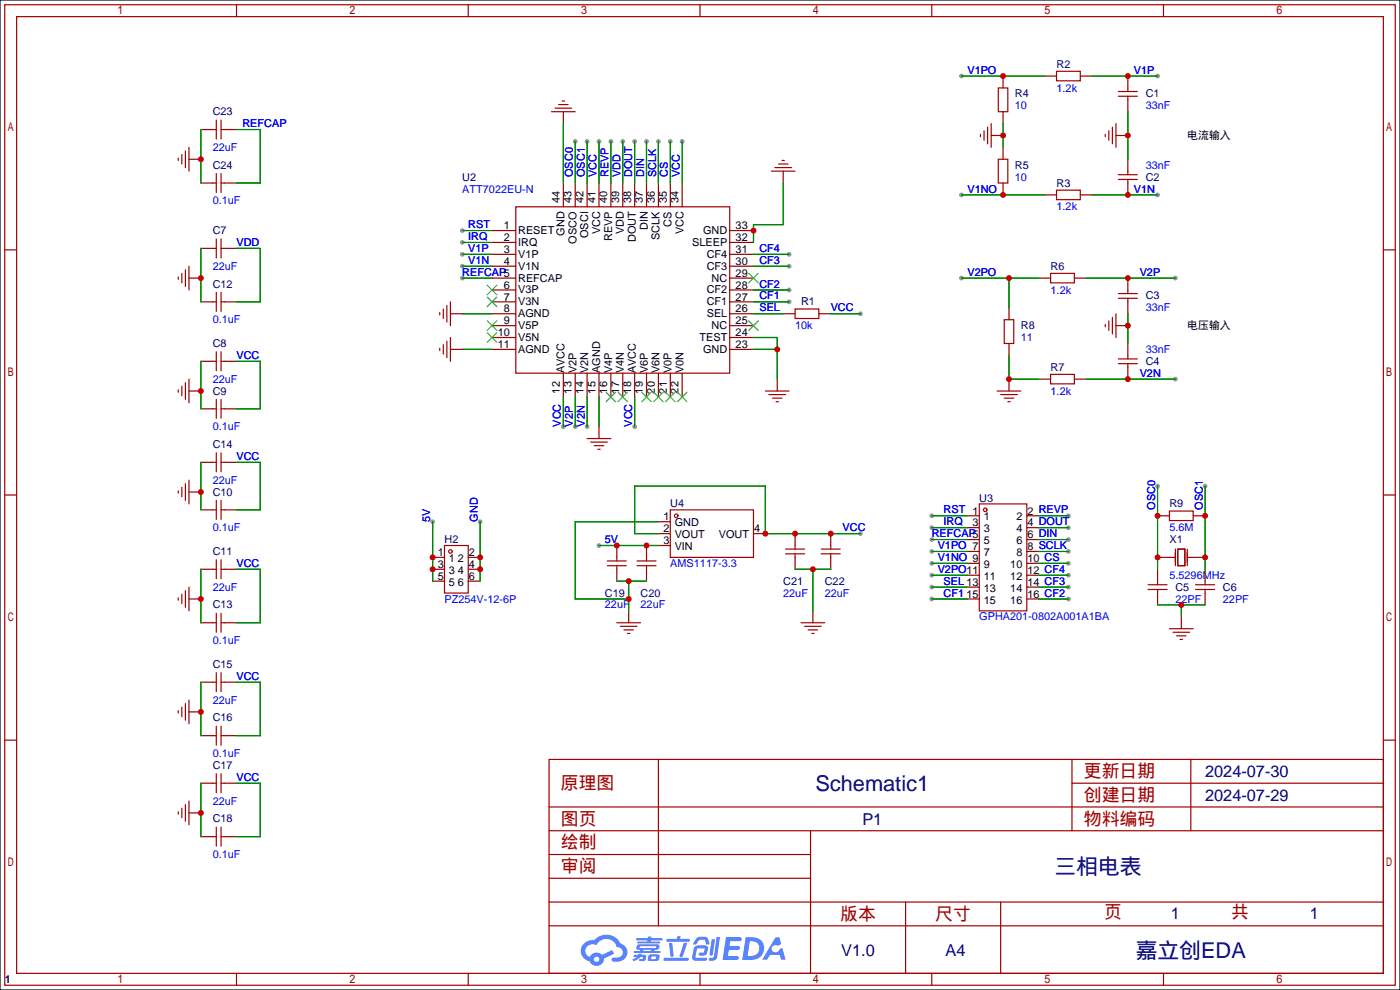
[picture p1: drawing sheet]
<svg xmlns="http://www.w3.org/2000/svg" width="299mm" height="212mm" viewBox="0 0 299 212" stroke-linecap="round" stroke-linejoin="round" font-family="sans-serif">
<path d="M0 0h299.2v211.6h-299.2z" fill="#fff" stroke="#000" stroke-width=".25"/>
<g fill="#999">
<circle cx="98.8" cy="49.3" r=".51"/>
<circle cx="98.8" cy="51.8" r=".51"/>
<circle cx="98.8" cy="54.4" r=".51"/>
<circle cx="98.8" cy="56.9" r=".51"/>
<circle cx="98.8" cy="59.4" r=".51"/>
<circle cx="120.4" cy="91.2" r=".51"/>
<circle cx="135.6" cy="91.2" r=".51"/>
<circle cx="183.9" cy="67.1" r=".51"/>
<circle cx="168.7" cy="64.5" r=".51"/>
<circle cx="168.7" cy="62" r=".51"/>
<circle cx="168.7" cy="56.9" r=".51"/>
<circle cx="168.7" cy="54.4" r=".51"/>
<circle cx="122.9" cy="30.2" r=".51"/>
<circle cx="125.5" cy="30.2" r=".51"/>
<circle cx="128" cy="30.2" r=".51"/>
<circle cx="130.6" cy="30.2" r=".51"/>
<circle cx="133.1" cy="30.2" r=".51"/>
<circle cx="135.6" cy="30.2" r=".51"/>
<circle cx="138.2" cy="30.2" r=".51"/>
<circle cx="140.7" cy="30.2" r=".51"/>
<circle cx="143.3" cy="30.2" r=".51"/>
<circle cx="145.8" cy="30.2" r=".51"/>
<circle cx="122.9" cy="91.2" r=".51"/>
<circle cx="125.5" cy="91.2" r=".51"/>
<circle cx="205.5" cy="16.3" r=".51"/>
<circle cx="247.4" cy="16.3" r=".51"/>
<circle cx="205.5" cy="41.7" r=".51"/>
<circle cx="247.4" cy="41.7" r=".51"/>
<circle cx="251.2" cy="59.4" r=".51"/>
<circle cx="205.5" cy="59.4" r=".51"/>
<circle cx="251.2" cy="81" r=".51"/>
<circle cx="247.4" cy="103.9" r=".51"/>
<circle cx="257.6" cy="103.9" r=".51"/>
<circle cx="199.1" cy="110.2" r=".51"/>
<circle cx="199.1" cy="112.8" r=".51"/>
<circle cx="199.1" cy="115.3" r=".51"/>
<circle cx="199.1" cy="117.9" r=".51"/>
<circle cx="199.1" cy="120.4" r=".51"/>
<circle cx="199.1" cy="122.9" r=".51"/>
<circle cx="199.1" cy="125.5" r=".51"/>
<circle cx="199.1" cy="128" r=".51"/>
<circle cx="228.3" cy="110.2" r=".51"/>
<circle cx="228.3" cy="112.8" r=".51"/>
<circle cx="228.3" cy="115.3" r=".51"/>
<circle cx="228.3" cy="117.9" r=".51"/>
<circle cx="228.3" cy="120.4" r=".51"/>
<circle cx="228.3" cy="122.9" r=".51"/>
<circle cx="228.3" cy="125.5" r=".51"/>
<circle cx="228.3" cy="128" r=".51"/>
<circle cx="102.6" cy="111.5" r=".51"/>
<circle cx="92.5" cy="111.5" r=".51"/>
<circle cx="128" cy="116.6" r=".51"/>
<circle cx="183.9" cy="114" r=".51"/>
</g>
<g fill="none" stroke="#a10000" stroke-width=".25">
<path d="M1 1h297.2v209.6h-297.2zM3.6 3.6h292.1v204.4h-292.1zM50.5 1v2.6M100.1 1v2.6M149.6 1v2.6M199.1 1v2.6M248.7 1v2.6M1 53.4h2.6M295.7 53.4h2.5M1 105.8h2.6M295.7 105.8h2.5M1 158.2h2.6"/>
<path d="M295.7 158.2h2.5M117.3 162.3h178.4v45.7h-178.4zM117.3 177.5h178.4M117.3 172.5h178.4M140.7 162.3v35.6M173.2 177.5v30.5M229.1 162.3v15.2M229.1 167.4h66.6M254.5 162.3v15.2M117.3 182.6h55.9M117.3 197.9h178.4M117.3 192.8h178.4"/>
<path d="M117.3 187.7h55.9M193.5 192.8v15.2M213.9 192.8v15.2M50.5 208v2.6M100.1 208v2.6M149.6 208v2.6M199.1 208v2.6M248.7 208v2.6"/>
</g>
<g fill="#5487ff">
<path d="M155.2 200.3h2.6a.48 .48 0 0 1 .7 .4 .48 .48 0 0 1-.6 .4h-1.8l-.2 1.1h1.9a.43 .43 0 0 1 .4 .4 .43 .43 0 0 1-.5 .4h-1.9l-.2 1.3h1.7a.45 .45 0 0 1 .5 .2 .45 .45 0 0 1-.1 .6h-3.3z"/>
<path d="M165.7 200.3h.9l.4 1.5-.8 .3a.84 .84 0 0 0-1.2 .3 .84 .84 0 0 0 .4 1.1 .84 .84 0 0 0 1.1-.4l.1-.2 .6-.3 .7 2.5h-1l-.2-1h-2.1l-.6 1h-1.1z"/>
<path d="M152.1 200.8h.7l-.5 3.1a.36 .36 0 0 1-.3 .3 .36 .36 0 0 1-.4-.3z"/>
<path d="M153.2 200.2h.7l-.6 4.3a1.13 1.13 0 0 1-1.8 .6l.2-.4h.7l.2-.2z"/>
<path d="M148.9 200.6l.6-.4h1a.77 .77 0 0 1 .9 .5l.3 1-.2 .2h-.5l-.3-.9-.2-.2-1 .1-.7 1-.6-.1-.1-.2z"/>
<path d="M148.4 202.4l.6-.3h1.7a.81 .81 0 0 1 .7 .5 .81 .81 0 0 1-.2 .8 .81 .81 0 0 1-.9 .8h-.7a.32 .32 0 0 1-.3-.3 .32 .32 0 0 1 .4-.3h.7l.2-.9-1.6 .1-.4 1.8 2.2 .1a.32 .32 0 0 1 .3 .4 .32 .32 0 0 1-.4 .2h-2.2l-.5-.3-.1-.5z"/>
<path d="M141.9 204.7h5a.33 .33 0 0 1 .3 .3 .33 .33 0 0 1-.3 .3h-4.9l-.2-.1z"/>
<path d="M146.1 201.5h.8l-.7 2a.98 .98 0 0 1-.7 1.1l-.3-.3z"/>
<path d="M143 201.6h.7l.3 2.5a.34 .34 0 0 1-.3 .4 .34 .34 0 0 1-.4-.3z"/>
<path d="M142.5 200.7h2.1l.3-.6h.6l-.1 .6h1.7a.32 .32 0 0 1 .4 .3 .32 .32 0 0 1-.4 .3h-4.5l-.2-.2z"/>
<path d="M135.5 204.1h.9l.1-.3h.6v.3h.8a.82 .82 0 0 1-.5 1.3h-.8v-.4l.7-.1 .1-.3a.68 .68 0 0 0-1 .4l-1.1 .4-.1-.4 .9-.5h-.7z"/>
<path d="M136 200.5h2.4l.1-.3h.7v.3h2.2l.2 .3-.2 .2h-2.3v.2h1.8l.2 .3-.2 .1h-4.5l-.1-.4h2l.1-.2h-2.3l-.1-.2z"/>
<path d="M159.4 200.3l-.8 4.9h1.7a2.5 2.5 0 0 0 3-2.5 2.5 2.5 0 0 0-3.1-2.4zM160.3 201.1a1.61 1.61 0 0 1 2 1.5 1.61 1.61 0 0 1-1.8 1.7h-.7z"/>
<path d="M136.2 202a.55 .55 0 0 0-.2 .8 .55 .55 0 0 0 .7 .2l.1 .3h-1.3v.3l5.4 .1 .3-.2-.2-.2h-1.2l.2-.3a.7 .7 0 0 0 .8-.3 .7 .7 0 0 0 0-.8l-4.2-.1zM136.8 202.3l3.3-.1 .1 .1-.2 .3h-3.2zM137.5 203h1.7l-.2 .3h-1.4z"/>
<path d="M138.6 204.2a1.05 1.05 0 0 0 0 1.2 2.91 2.91 0 0 0 2.2-.2 .98 .98 0 0 0 0-1.2h-1.6zM139.2 204.5l.9-.1 .1 .4-.2 .2-.8-.1z"/>
<path d="M124.9 201.6a2.23 2.23 0 0 0-.7 2.3 2.23 2.23 0 0 0 1.8 1.6 1.58 1.58 0 0 0 1.8 .9 1.58 1.58 0 0 0 1.3-1.5l2.2-1.1-.5-.7-2.1 1a1.65 1.65 0 0 0-2.7 .4 1.45 1.45 0 0 1-.8-1.9 1.45 1.45 0 0 1 2-.7l.3 .1a2.3 2.3 0 0 1 2.3-1.3 2.3 2.3 0 0 1 2 1.7 1.12 1.12 0 0 1 1.3 1 1.12 1.12 0 0 1-1.1 1.2h-.7a.45 .45 0 0 0-.6 .4 .45 .45 0 0 0 .5 .5 2.21 2.21 0 0 0 2.2-.5 2.21 2.21 0 0 0 .5-2.3 2.13 2.13 0 0 0-1.3-1.1 3.3 3.3 0 0 0-5.6-.7l-1.1 .1zM127 205a.57 .57 0 0 1 1.1 0 .57 .57 0 0 1-1.1 0z"/>
</g>
<g fill="none" stroke="#008700" stroke-width=".25">
<path d="M205.5 16.3h17.8M233.4 16.3h14M42.9 27.7v11.4M50.5 27.7h5.1v11.4h-5.1M120.4 26.4v12.7M122.9 30.2v8.9M125.5 30.2v8.9M128 30.2v8.9M130.6 30.2v8.9M133.1 30.2v8.9M135.6 30.2v8.9M138.2 30.2v8.9"/>
<path d="M140.7 30.2v8.9M143.3 30.2v8.9M145.8 30.2v8.9M167.4 39.1v8.9h-6.4v3.8M214.4 26.4v5.1M241 23.9v10.1M42.9 53.1v11.4M50.5 53.1h5.1v11.4h-5.1M98.8 49.3h6.4M98.8 51.8h6.4M98.8 54.4h6.4M98.8 56.9h6.4"/>
<path d="M98.8 59.4h6.4M161 54.4h7.7M161 56.9h7.7M205.5 59.4h16.5M205.5 41.7h17.8M215.6 59.4v6.4M232.2 59.4h19M233.4 41.7h14M42.9 77.2v10.2M50.5 77.2h5.1v10.2h-5.1M98.8 67.1h6.4M98.8 74.7h6.4"/>
<path d="M161 67.1h6.4M161 74.7h5.1M161 72.1h5.1v8.9M161 64.5h7.7M161 62h7.7M177.5 67.1h6.4M215.6 75.9v5.1h6.4M241 67.1v6.3M42.9 98.8v10.2M50.5 98.8h5.1v10.2h-5.1M120.4 84.8v6.4M122.9 84.8v6.4"/>
<path d="M125.5 84.8v6.4M128 84.8v6.4M135.6 84.8v6.4M232.2 81h19M92.5 111.5v12.7M102.6 111.5v12.7M128 116.6h12.7M140.7 114h-5.1v-10.1h28v10.1h20.3M140.7 111.5h-17.8v16.5h11.5M199.1 110.2h7.7M199.1 112.8h7.7M199.1 115.3h7.7"/>
<path d="M199.1 117.9h7.7M222 110.2h6.3M222 112.8h6.3M222 115.3h6.3M222 117.9h6.3M247.4 103.9v17.8M257.6 103.9v17.8M42.9 121.7v11.4M50.5 121.7h5.1v11.4h-5.1M131.8 124.2h6.4M134.4 124.2v6.4M169.9 121.7h7.6"/>
<path d="M173.7 121.7v8.9M199.1 120.4h7.7M199.1 122.9h7.7M199.1 125.5h7.7M199.1 128h7.7M222 120.4h6.3M222 122.9h6.3M222 125.5h6.3M222 128h6.3M247.4 129.3h10.2M252.5 129.3v2.5M42.9 145.8v11.4"/>
<path d="M50.5 145.8h5.1v11.4h-5.1M42.9 167.4v11.4M50.5 167.4h5.1v11.4h-5.1"/>
</g>
<g fill="none" stroke="#870000" stroke-width=".25">
<path d="M214.4 16.3v2.5M223.3 16.3h2.5M230.9 16.3h2.5M241 16.3v2.5M40.4 34h2.5M42.9 27.7h2.6M42.9 39.1h2.6M48 27.7h2.5M48 39.1h2.5M120.4 23.9v2.5M120.4 39.1v5.1M122.9 39.1v5.1"/>
<path d="M125.5 39.1v5.1M128 39.1v5.1M130.6 39.1v5.1M133.1 39.1v5.1M135.6 39.1v5.1M138.2 39.1v5.1M140.7 39.1v5.1M143.3 39.1v5.1M145.8 39.1v5.1M167.4 36.6v2.5M211.8 29h2.6M214.4 23.9v2.5"/>
<path d="M214.4 31.5v2.5M214.4 39.1v2.6M238.5 29h2.5M241 21.3v2.6M241 34v2.6M241 39.1v2.6M40.4 59.4h2.5M42.9 53.1h2.6M48 53.1h2.5M105.2 49.3h5M105.2 51.8h5M105.2 54.4h5"/>
<path d="M105.2 56.9h5M105.2 59.4h5M156 49.3h5M156 51.8h5M156 54.4h5M156 56.9h5M156 59.4h5M222 59.4h2.5M223.3 41.7h2.5M229.6 59.4h2.6M230.9 41.7h2.5M241 59.4v2.6"/>
<path d="M42.9 64.5h2.6M42.9 77.2h2.6M48 64.5h2.5M48 77.2h2.5M96.3 67.1h2.5M96.3 74.7h2.5M105.2 67.1h5M105.2 74.7h5M105.2 62h5M105.2 64.5h5M105.2 69.6h5M105.2 72.1h5"/>
<path d="M120.4 79.8v5M122.9 79.8v5M125.5 79.8v5M128 79.8v5M130.6 79.8v5M133.1 79.8v5M135.6 79.8v5M138.2 79.8v5M140.7 79.8v5M143.3 79.8v5M145.8 79.8v5M156 67.1h5"/>
<path d="M156 74.7h5M156 62h5M156 64.5h5M156 69.6h5M156 72.1h5M167.4 67.1h2.5M175 67.1h2.5M215.6 65.8v2.5M215.6 73.4v2.5M238.5 69.6h2.5M241 64.5v2.6M241 73.4v2.5"/>
<path d="M241 78.5v2.5M40.4 83.6h2.5M42.9 87.4h2.6M42.9 98.8h2.6M48 87.4h2.5M48 98.8h2.5M128 91.2v2.5M166.1 81v2.6M215.6 81v2.6M222 81h2.5M229.6 81h2.6M40.4 105.2h2.5"/>
<path d="M42.9 109h2.6M48 109h2.5M92.5 119.1h2.5M100.1 119.1h2.5M131.8 116.6v2.5M138.2 116.6v2.5M140.7 111.5h2.6M140.7 114h2.6M140.7 116.6h2.6M161 114h2.6M169.9 114v2.6M169.9 119.1v2.6"/>
<path d="M177.5 114v2.6M177.5 119.1v2.6M206.8 110.2h2.5M206.8 112.8h2.5M206.8 115.3h2.5M206.8 117.9h2.5M219.5 110.2h2.5M219.5 112.8h2.5M219.5 115.3h2.5M219.5 117.9h2.5M247.4 119.1h2.5M247.4 110.2h2.5"/>
<path d="M255 119.1h2.6M255 110.2h2.6M40.4 128h2.5M42.9 121.7h2.6M42.9 133.1h2.6M48 121.7h2.5M48 133.1h2.5M92.5 121.7h2.5M92.5 124.2h2.5M100.1 121.7h2.5M100.1 124.2h2.5M131.8 121.7v2.5"/>
<path d="M134.4 130.6v2.5M138.2 121.7v2.5M173.7 130.6v2.5M206.8 128h2.5M206.8 125.5h2.5M206.8 122.9h2.5M206.8 120.4h2.5M219.5 128h2.5M219.5 125.5h2.5M219.5 122.9h2.5M219.5 120.4h2.5M247.4 121.7v2.5"/>
<path d="M247.4 126.7v2.6M252.5 131.8v2.6M257.6 121.7v2.5M257.6 126.7v2.6M40.4 152.1h2.5M42.9 145.8h2.6M42.9 157.2h2.6M48 145.8h2.5M48 157.2h2.5M40.4 173.7h2.5M42.9 167.4h2.6M42.9 178.8h2.6"/>
<path d="M48 167.4h2.5M48 178.8h2.5"/>
</g>
<g fill="none" stroke="#a10000" stroke-width=".25">
<path d="M213.4 18.8h2v5.1h-2zM225.8 15.2h5.1v2.1h-5.1zM239 19.6h4.1M241 18.8v.8M38.1 33.8v.5M38.9 33v2.1M39.6 32.3v3.5M40.4 31.5v5.1M45.5 27.7h.7M45.5 39.1h.7M46.2 25.7v4M46.2 37.1v4"/>
<path d="M47.2 25.7v4M47.2 37.1v4M47.2 27.7h.8M47.2 39.1h.8M117.9 23.9h5M118.6 23.1h3.6M119.4 22.4h2M120.1 21.6h.5M164.8 36.6h5.1M165.6 35.8h3.6M166.4 35.1h2M167.1 34.3h.5"/>
<path d="M209.5 28.7v.5M210.3 27.9v2.1M211.1 27.2v3.5M211.8 26.4v5.1M213.4 34h2v5.1h-2zM236.2 28.7v.5M237 27.9v2.1M237.7 27.2v3.5M238.5 26.4v5.1M239 20.6h4.1M239 38.4h4.1M239 37.3h4.1"/>
<path d="M241 20.6v.7M241 36.6v.7M241 38.4v.7M38.1 59.2v.5M38.9 58.4v2.1M39.6 57.7v3.5M40.4 56.9v5.1M45.5 53.1h.7M46.2 51.1v4M47.2 51.1v4M47.2 53.1h.8M110.2 44.2h45.8v35.6h-45.8z"/>
<path d="M224.5 58.4h5.1v2.1h-5.1zM225.8 40.6h5.1v2.1h-5.1zM45.5 77.2h.7M45.5 64.5h.7M46.2 62.5v4M46.2 75.2v4M47.2 62.5v4M47.2 75.2v4M47.2 77.2h.8M47.2 64.5h.8M94 66.8v.5M94 74.4v.5"/>
<path d="M94.7 66v2.1M94.7 73.7v2M95.5 65.3v3.5M95.5 72.9v3.6M96.3 64.5v5.1M96.3 72.1v5.1M169.9 66h5.1v2.1h-5.1zM214.6 68.3h2.1v5.1h-2.1zM236.2 69.3v.5M237 68.6v2M237.7 67.8v3.6M238.5 67.1v5"/>
<path d="M239 63.8h4.1M239 62.7h4.1M239 77.7h4.1M239 76.7h4.1M241 62v.7M241 63.8v.7M241 75.9v.8M241 77.7v.8M38.1 83.3v.5M38.9 82.5v2.1M39.6 81.8v3.5M40.4 81v5.1"/>
<path d="M45.5 87.4h.7M45.5 98.8h.7M46.2 85.3v4.1M46.2 96.8v4M47.2 85.3v4.1M47.2 96.8v4M47.2 87.4h.8M47.2 98.8h.8M125.5 93.7h5.1M126.2 94.5h3.6M127 95.2h2M127.8 96h.5"/>
<path d="M163.6 83.6h5.1M164.3 84.3h3.6M165.1 85.1h2M165.9 85.9h.5M213.1 83.6h5.1M213.9 84.3h3.5M214.6 85.1h2.1M215.4 85.9h.5M224.5 80h5.1v2h-5.1zM38.1 104.9v.5M38.9 104.1v2.1M39.6 103.4v3.5"/>
<path d="M40.4 102.6v5.1M45.5 109h.7M46.2 106.9v4.1M46.2 119.6v4.1M47.2 106.9v4.1M47.2 119.6v4.1M47.2 109h.8M95 116.6h5.1v10.1h-5.1zM129.8 119.9h4.1M131.8 119.1v.8M136.1 119.9h4.1M138.2 119.1v.8"/>
<path d="M143.3 109h17.7v10.1h-17.7zM167.9 117.3h4.1M167.9 118.4h4.1M169.9 116.6v.7M169.9 118.4v.7M175.5 117.3h4.1M175.5 118.4h4.1M177.5 116.6v.7M177.5 118.4v.7M209.3 107.7h10.2v22.9h-10.2zM249.9 109.2h5.1v2.1h-5.1zM249.9 119.1h1.3"/>
<path d="M251.2 117.3v3.6M251.7 117.3h1.5v3.6h-1.5zM253.7 117.3v3.6M253.7 119.1h1.3M38.1 127.8v.5M38.9 127v2M39.6 126.2v3.6M40.4 125.5v5.1M45.5 121.7h.7M45.5 133.1h.7M46.2 131.1v4M47.2 131.1v4"/>
<path d="M47.2 121.7h.8M47.2 133.1h.8M129.8 120.9h4.1M131.8 133.1h5.1M131.8 120.9v.8M132.6 133.9h3.5M133.3 134.6h2.1M134.1 135.4h.5M136.1 120.9h4.1M138.2 120.9v.8M171.2 133.1h5.1M172 133.9h3.5"/>
<path d="M172.7 134.6h2.1M173.5 135.4h.5M245.4 126h4M245.4 125h4M247.4 124.2v.8M247.4 126v.7M249.9 134.4h5.1M250.7 135.1h3.6M251.5 135.9h2M252.2 136.7h.5M255.5 126h4.1M255.5 125h4.1"/>
<path d="M257.6 124.2v.8M257.6 126v.7M38.1 151.9v.5M38.9 151.1v2.1M39.6 150.4v3.5M40.4 149.6v5.1M45.5 145.8h.7M45.5 157.2h.7M46.2 143.8v4M46.2 155.2v4.1M47.2 143.8v4M47.2 155.2v4.1"/>
<path d="M47.2 145.8h.8M47.2 157.2h.8M38.1 173.5v.5M38.9 172.7v2.1M39.6 172v3.5M40.4 171.2v5.1M45.5 167.4h.7M45.5 178.8h.7M46.2 165.4v4M46.2 176.8v4M47.2 165.4v4M47.2 176.8v4"/>
<path d="M47.2 167.4h.8M47.2 178.8h.8"/>
<circle cx="96.3" cy="117.9" r=".38"/>
<circle cx="144.5" cy="110.2" r=".38"/>
<circle cx="210.6" cy="109" r=".38"/>
</g>
<g fill="none" stroke="#3c3" stroke-width=".25">
<path d="M160 58.4l2.1 2.1M162.1 58.4l-2.1 2.1M104.1 61l2.1 2M104.1 63.5l2.1 2M104.1 68.6l2.1 2M104.1 71.1l2.1 2.1M106.2 61l-2.1 2M106.2 63.5l-2.1 2M106.2 68.6l-2.1 2M106.2 71.1l-2.1 2.1M160 68.6l2.1 2M162.1 68.6l-2.1 2"/>
<path d="M129.5 83.8l2.1 2.1M131.6 83.8l-2.1 2.1M132.1 83.8l2 2.1M134.1 83.8l-2 2.1M137.2 83.8l2 2.1M139.2 83.8l-2 2.1M139.7 83.8l2 2.1M141.7 83.8l-2 2.1M142.2 83.8l2.1 2.1M144.3 83.8l-2.1 2.1M144.8 83.8l2 2.1M146.8 83.8l-2 2.1"/>
</g>
<g fill="#c00">
<circle cx="166.1" cy="74.7" r=".63"/>
<circle cx="161" cy="49.3" r=".63"/>
<circle cx="214.4" cy="16.3" r=".63"/>
<circle cx="241" cy="16.3" r=".63"/>
<circle cx="214.4" cy="29" r=".63"/>
<circle cx="214.4" cy="41.7" r=".63"/>
<circle cx="241" cy="41.7" r=".63"/>
<circle cx="241" cy="29" r=".63"/>
<circle cx="241" cy="59.4" r=".63"/>
<circle cx="215.6" cy="59.4" r=".63"/>
<circle cx="215.6" cy="81" r=".63"/>
<circle cx="241" cy="81" r=".63"/>
<circle cx="241" cy="69.6" r=".63"/>
<circle cx="247.4" cy="119.1" r=".63"/>
<circle cx="247.4" cy="110.2" r=".63"/>
<circle cx="257.6" cy="119.1" r=".63"/>
<circle cx="257.6" cy="110.2" r=".63"/>
<circle cx="252.5" cy="129.3" r=".63"/>
<circle cx="42.9" cy="59.4" r=".63"/>
<circle cx="42.9" cy="83.6" r=".63"/>
<circle cx="42.9" cy="105.2" r=".63"/>
<circle cx="42.9" cy="128" r=".63"/>
<circle cx="42.9" cy="152.1" r=".63"/>
<circle cx="42.9" cy="173.7" r=".63"/>
<circle cx="102.6" cy="121.7" r=".63"/>
<circle cx="102.6" cy="119.1" r=".63"/>
<circle cx="92.5" cy="121.7" r=".63"/>
<circle cx="92.5" cy="119.1" r=".63"/>
<circle cx="131.8" cy="116.6" r=".63"/>
<circle cx="138.2" cy="116.6" r=".63"/>
<circle cx="134.4" cy="124.2" r=".63"/>
<circle cx="134.4" cy="128" r=".63"/>
<circle cx="173.7" cy="121.7" r=".63"/>
<circle cx="163.6" cy="114" r=".63"/>
<circle cx="169.9" cy="114" r=".63"/>
<circle cx="177.5" cy="114" r=".63"/>
<circle cx="42.9" cy="34" r=".63"/>
</g>
<g font-size="4.7" fill="#000080">
<text x="174.3" y="169.1">Schematic1</text>
<text x="225.4" y="186.9">三相电表</text>
<text x="242.7" y="204.6">嘉立创EDA</text>
</g>
<g font-size="3.8" fill="#a00000">
<text x="231.6" y="166.1">更新日期</text>
<text x="119.9" y="168.6">原理图</text>
<text x="231.6" y="171.1">创建日期</text>
<text x="119.9" y="176.2">图页</text>
<text x="231.6" y="176.2">物料编码</text>
<text x="119.9" y="181.3">绘制</text>
<text x="119.9" y="186.4">审阅</text>
<text x="179.6" y="196.5">版本</text>
<text x="199.9" y="196.5">尺寸</text>
<text x="236" y="196.3">页</text>
<text x="263.1" y="196.3">共</text>
</g>
<g font-size="3.5" fill="#000080">
<text x="257.6" y="166.1">2024-07-30</text>
<text x="257.6" y="171.2">2024-07-29</text>
<text x="184.3" y="176.3">P1</text>
<text x="250.2" y="196.3">1</text>
<text x="280" y="196.3">1</text>
<text x="179.8" y="204.2">V1.0</text>
<text x="202.1" y="204.2">A4</text>
</g>
<g font-size="2.3" fill="#00f">
<text x="206.8" y="15.7">V1PO</text>
<text x="242.3" y="15.7">V1P</text>
<text x="216.9" y="23.4">10</text>
<text x="225.8" y="19.6">1.2k</text>
<text x="244.9" y="23.4">33nF</text>
<text x="51.8" y="27.2">REFCAP</text>
<text x="45.5" y="32.3">22uF</text>
<text x="98.8" y="41.1">ATT7022EU-N</text>
<text x="122.4" y="37.8" transform="rotate(-90 122.4 37.8)">OSC0</text>
<text x="125" y="37.8" transform="rotate(-90 125 37.8)">OSC1</text>
<text x="127.5" y="37.8" transform="rotate(-90 127.5 37.8)">VCC</text>
<text x="130" y="37.8" transform="rotate(-90 130 37.8)">REVP</text>
<text x="132.6" y="37.8" transform="rotate(-90 132.6 37.8)">VDD</text>
<text x="135.1" y="37.8" transform="rotate(-90 135.1 37.8)">DOUT</text>
<text x="137.7" y="37.8" transform="rotate(-90 137.7 37.8)">DIN</text>
<text x="140.2" y="37.8" transform="rotate(-90 140.2 37.8)">SCLK</text>
<text x="142.7" y="37.8" transform="rotate(-90 142.7 37.8)">CS</text>
<text x="145.3" y="37.8" transform="rotate(-90 145.3 37.8)">VCC</text>
<text x="206.8" y="41.1">V1NO</text>
<text x="216.9" y="38.6">10</text>
<text x="242.3" y="41.1">V1N</text>
<text x="244.9" y="36.1">33nF</text>
<text x="45.5" y="43.7">0.1uF</text>
<text x="225.8" y="45">1.2k</text>
<text x="50.5" y="52.6">VDD</text>
<text x="100.1" y="48.8">RST</text>
<text x="100.1" y="51.3">IRQ</text>
<text x="100.1" y="53.8">V1P</text>
<text x="162.3" y="53.8">CF4</text>
<text x="45.5" y="57.7">22uF</text>
<text x="98.8" y="58.9">REFCAP5</text>
<text x="100.1" y="56.4">V1N</text>
<text x="162.3" y="56.4">CF3</text>
<text x="206.8" y="58.9">V2PO</text>
<text x="243.6" y="58.9">V2P</text>
<text x="162.3" y="64">CF1</text>
<text x="162.3" y="61.5">CF2</text>
<text x="224.5" y="62.7">1.2k</text>
<text x="45.5" y="69.1">0.1uF</text>
<text x="162.3" y="66.5">SEL</text>
<text x="169.9" y="70.4">10k</text>
<text x="177.5" y="66.5">VCC</text>
<text x="244.9" y="66.5">33nF</text>
<text x="50.5" y="76.7">VCC</text>
<text x="218.2" y="72.9">11</text>
<text x="244.9" y="75.4">33nF</text>
<text x="45.5" y="81.8">22uF</text>
<text x="243.6" y="80.5">V2N</text>
<text x="224.5" y="84.3">1.2k</text>
<text x="45.5" y="91.9">0.1uF</text>
<text x="119.9" y="91.2" transform="rotate(-90 119.9 91.2)">VCC</text>
<text x="122.4" y="91.2" transform="rotate(-90 122.4 91.2)">V2P</text>
<text x="125" y="91.2" transform="rotate(-90 125 91.2)">V2N</text>
<text x="135.1" y="91.2" transform="rotate(-90 135.1 91.2)">VCC</text>
<text x="50.5" y="98.3">VCC</text>
<text x="45.5" y="103.4">22uF</text>
<text x="45.5" y="113.5">0.1uF</text>
<text x="91.9" y="111.5" transform="rotate(-90 91.9 111.5)">5V</text>
<text x="102.1" y="111.5" transform="rotate(-90 102.1 111.5)">GND</text>
<text x="180.1" y="113.5">VCC</text>
<text x="201.7" y="109.7">RST 1</text>
<text x="201.7" y="112.3">IRQ</text>
<text x="246.9" y="109" transform="rotate(-90 246.9 109)">OSC0</text>
<text x="249.9" y="113.5">5.6M</text>
<text x="257" y="109" transform="rotate(-90 257 109)">OSC1</text>
<text x="129.3" y="116.1">5V</text>
<text x="199.1" y="114.8">REFCAP5</text>
<text x="200.4" y="117.3">V1PO 7</text>
<text x="200.4" y="119.9">V1NO 9</text>
<text x="50.5" y="121.2">VCC</text>
<text x="143.3" y="121.2">AMS1117-3.3</text>
<text x="200.4" y="122.4">V2PO11</text>
<text x="201.7" y="125">SEL 13</text>
<text x="249.9" y="123.7">5.5296MHz</text>
<text x="45.5" y="126.2">22uF</text>
<text x="95" y="128.8">PZ254V-12-6P</text>
<text x="129.3" y="130">22uF</text>
<text x="136.9" y="130">22uF</text>
<text x="167.4" y="127.5">22uF</text>
<text x="176.3" y="127.5">22uF</text>
<text x="201.7" y="127.5">CF1</text>
<text x="251.2" y="128.8">22PF</text>
<text x="261.4" y="128.8">22PF</text>
<text x="45.5" y="137.7">0.1uF</text>
<text x="209.3" y="132.6">GPHA201-0802A001A1BA</text>
<text x="50.5" y="145.3">VCC</text>
<text x="45.5" y="150.4">22uF</text>
<text x="45.5" y="161.8">0.1uF</text>
<text x="50.5" y="166.9">VCC</text>
<text x="45.5" y="172">22uF</text>
<text x="45.5" y="183.4">0.1uF</text>
</g>
<g font-size="2.3" fill="#000080">
<text x="225.8" y="14.5">R2</text>
<text x="216.9" y="20.8">R4</text>
<text x="244.9" y="20.8">C1</text>
<text x="45.5" y="24.6">C23</text>
<text x="45.5" y="36.1">C24</text>
<text x="98.8" y="38.6">U2</text>
<text x="216.9" y="36.1">R5</text>
<text x="225.8" y="39.9">R3</text>
<text x="244.9" y="38.6">C2</text>
<text x="45.5" y="50">C7</text>
<text x="224.5" y="57.7">R6</text>
<text x="45.5" y="61.5">C12</text>
<text x="171.2" y="65.3">R1</text>
<text x="244.9" y="64">C3</text>
<text x="218.2" y="70.4">R8</text>
<text x="45.5" y="74.2">C8</text>
<text x="244.9" y="78">C4</text>
<text x="224.5" y="79.2">R7</text>
<text x="45.5" y="84.3">C9</text>
<text x="45.5" y="95.8">C14</text>
<text x="45.5" y="105.9">C10</text>
<text x="209.3" y="107.2">U3</text>
<text x="143.3" y="108.5">U4</text>
<text x="249.9" y="108.5">R9</text>
<text x="45.5" y="118.6">C11</text>
<text x="95" y="116.1">H2</text>
<text x="249.9" y="116.1">X1</text>
<text x="167.4" y="125">C21</text>
<text x="176.3" y="125">C22</text>
<text x="45.5" y="130">C13</text>
<text x="129.3" y="127.5">C19</text>
<text x="136.9" y="127.5">C20</text>
<text x="251.2" y="126.2">C5</text>
<text x="261.4" y="126.2">C6</text>
<text x="45.5" y="142.7">C15</text>
<text x="45.5" y="154.2">C16</text>
<text x="45.5" y="164.3">C17</text>
<text x="45.5" y="175.8">C18</text>
<text x="1" y="210.1">1</text>
</g>
<g font-size="2.3">
<text x="253.7" y="29.7">电流输入</text>
<text x="119.6" y="43.4" transform="rotate(-90 119.6 43.4)">44</text>
<text x="122.2" y="43.4" transform="rotate(-90 122.2 43.4)">43</text>
<text x="124.7" y="43.4" transform="rotate(-90 124.7 43.4)">42</text>
<text x="127.3" y="43.4" transform="rotate(-90 127.3 43.4)">41</text>
<text x="129.8" y="43.4" transform="rotate(-90 129.8 43.4)">40</text>
<text x="132.3" y="43.4" transform="rotate(-90 132.3 43.4)">39</text>
<text x="134.9" y="43.4" transform="rotate(-90 134.9 43.4)">38</text>
<text x="137.4" y="43.4" transform="rotate(-90 137.4 43.4)">37</text>
<text x="140" y="43.4" transform="rotate(-90 140 43.4)">36</text>
<text x="142.5" y="43.4" transform="rotate(-90 142.5 43.4)">35</text>
<text x="145" y="43.4" transform="rotate(-90 145 43.4)">34</text>
<text x="107.7" y="49">1</text>
<text x="107.7" y="51.5">2</text>
<text x="110.7" y="50">RESET</text>
<text x="110.7" y="52.6">IRQ</text>
<text x="120.6" y="50.4" transform="rotate(-90 120.6 50.4)">GND</text>
<text x="123.2" y="52" transform="rotate(-90 123.2 52)">OSCO</text>
<text x="125.7" y="50.9" transform="rotate(-90 125.7 50.9)">OSCI</text>
<text x="128.3" y="50.1" transform="rotate(-90 128.3 50.1)">VCC</text>
<text x="130.8" y="51.5" transform="rotate(-90 130.8 51.5)">REVP</text>
<text x="133.3" y="50.1" transform="rotate(-90 133.3 50.1)">VDD</text>
<text x="135.9" y="51.8" transform="rotate(-90 135.9 51.8)">DOUT</text>
<text x="138.4" y="49.2" transform="rotate(-90 138.4 49.2)">DIN</text>
<text x="141" y="51.3" transform="rotate(-90 141 51.3)">SCLK</text>
<text x="143.5" y="48.4" transform="rotate(-90 143.5 48.4)">CS</text>
<text x="146" y="50.1" transform="rotate(-90 146 50.1)">VCC</text>
<text x="147.9" y="52.6">SLEEP</text>
<text x="150.3" y="50">GND</text>
<text x="157.2" y="51.5">32</text>
<text x="157.2" y="49">33</text>
<text x="107.7" y="54.1">3</text>
<text x="107.7" y="56.6">4</text>
<text x="110.7" y="55.1">V1P</text>
<text x="110.7" y="57.6">V1N</text>
<text x="151" y="57.6">CF3</text>
<text x="151" y="55.1">CF4</text>
<text x="157.2" y="59.2">29</text>
<text x="157.2" y="56.6">30</text>
<text x="157.2" y="54.1">31</text>
<text x="107.7" y="61.7">6</text>
<text x="107.7" y="64.2">7</text>
<text x="110.7" y="60.2">REFCAP</text>
<text x="110.7" y="62.7">V3P</text>
<text x="110.7" y="65.3">V3N</text>
<text x="151" y="65.3">CF1</text>
<text x="151" y="62.7">CF2</text>
<text x="152.1" y="60.2">NC</text>
<text x="157.2" y="64.2">27</text>
<text x="157.2" y="61.7">28</text>
<text x="106.4" y="71.9">10</text>
<text x="107.7" y="66.8">8</text>
<text x="107.7" y="69.3">9</text>
<text x="110.7" y="67.8">AGND</text>
<text x="110.7" y="70.3">V5P</text>
<text x="151" y="67.8">SEL</text>
<text x="152.1" y="70.3">NC</text>
<text x="157.2" y="71.9">24</text>
<text x="157.2" y="69.3">25</text>
<text x="157.2" y="66.8">26</text>
<text x="253.7" y="70.4">电压输入</text>
<text x="106.4" y="74.4">11</text>
<text x="110.7" y="72.9">V5N</text>
<text x="110.7" y="75.4">AGND</text>
<text x="149.5" y="72.9">TEST</text>
<text x="150.3" y="75.4">GND</text>
<text x="157.2" y="74.4">23</text>
<text x="120.6" y="79.7" transform="rotate(-90 120.6 79.7)">AVCC</text>
<text x="123.2" y="79.7" transform="rotate(-90 123.2 79.7)">V2P</text>
<text x="125.7" y="79.7" transform="rotate(-90 125.7 79.7)">V2N</text>
<text x="128.3" y="79.7" transform="rotate(-90 128.3 79.7)">AGND</text>
<text x="130.8" y="79.7" transform="rotate(-90 130.8 79.7)">V4P</text>
<text x="133.3" y="79.7" transform="rotate(-90 133.3 79.7)">V4N</text>
<text x="135.9" y="79.7" transform="rotate(-90 135.9 79.7)">AVCC</text>
<text x="138.4" y="79.7" transform="rotate(-90 138.4 79.7)">V6P</text>
<text x="141" y="79.7" transform="rotate(-90 141 79.7)">V6N</text>
<text x="143.5" y="79.7" transform="rotate(-90 143.5 79.7)">V0P</text>
<text x="146" y="79.7" transform="rotate(-90 146 79.7)">V0N</text>
<text x="119.6" y="84.1" transform="rotate(-90 119.6 84.1)">12</text>
<text x="122.2" y="84.1" transform="rotate(-90 122.2 84.1)">13</text>
<text x="124.7" y="84.1" transform="rotate(-90 124.7 84.1)">14</text>
<text x="127.3" y="84.1" transform="rotate(-90 127.3 84.1)">15</text>
<text x="129.8" y="84.1" transform="rotate(-90 129.8 84.1)">16</text>
<text x="132.3" y="84.1" transform="rotate(-90 132.3 84.1)">17</text>
<text x="134.9" y="84.1" transform="rotate(-90 134.9 84.1)">18</text>
<text x="137.4" y="84.1" transform="rotate(-90 137.4 84.1)">19</text>
<text x="140" y="84.1" transform="rotate(-90 140 84.1)">20</text>
<text x="142.5" y="84.1" transform="rotate(-90 142.5 84.1)">21</text>
<text x="145" y="84.1" transform="rotate(-90 145 84.1)">22</text>
<text x="141.8" y="111.2">1</text>
<text x="141.8" y="113.8">2</text>
<text x="144.2" y="112.5">GND</text>
<text x="161.2" y="113.8">4</text>
<text x="207.9" y="112.5">3</text>
<text x="210.2" y="111.2">1</text>
<text x="210.2" y="113.8">3</text>
<text x="217.2" y="113.8">4</text>
<text x="217.2" y="111.2">2</text>
<text x="219.6" y="112.5">4 DOUT</text>
<text x="219.6" y="110">2 REVP</text>
<text x="93.6" y="118.9">1</text>
<text x="100.2" y="118.9">2</text>
<text x="141.8" y="116.3">3</text>
<text x="144.2" y="115">VOUT</text>
<text x="144.2" y="117.6">VIN</text>
<text x="153.6" y="115">VOUT</text>
<text x="210.2" y="116.3">5</text>
<text x="210.2" y="118.9">7</text>
<text x="217.2" y="118.9">8</text>
<text x="217.2" y="116.3">6</text>
<text x="219.6" y="117.6">8 SCLK</text>
<text x="219.6" y="115">6 DIN</text>
<text x="93.6" y="121.4">3</text>
<text x="93.6" y="123.9">5</text>
<text x="95.9" y="120.1">1</text>
<text x="95.9" y="122.7">3</text>
<text x="95.9" y="125.2">5</text>
<text x="97.8" y="125.2">6</text>
<text x="97.8" y="122.7">4</text>
<text x="97.8" y="120.1">2</text>
<text x="100.2" y="123.9">6</text>
<text x="100.2" y="121.4">4</text>
<text x="210.2" y="121.4">9</text>
<text x="210.2" y="123.9">11</text>
<text x="215.9" y="123.9">12</text>
<text x="215.9" y="121.4">10</text>
<text x="219.6" y="125.2">14 CF3</text>
<text x="219.6" y="122.7">12 CF4</text>
<text x="219.6" y="120.1">10 CS</text>
<text x="206.6" y="127.7">15</text>
<text x="210.2" y="126.5">13</text>
<text x="210.2" y="129">15</text>
<text x="215.9" y="129">16</text>
<text x="215.9" y="126.5">14</text>
<text x="219.6" y="127.7">16 CF2</text>
</g>
</svg>
